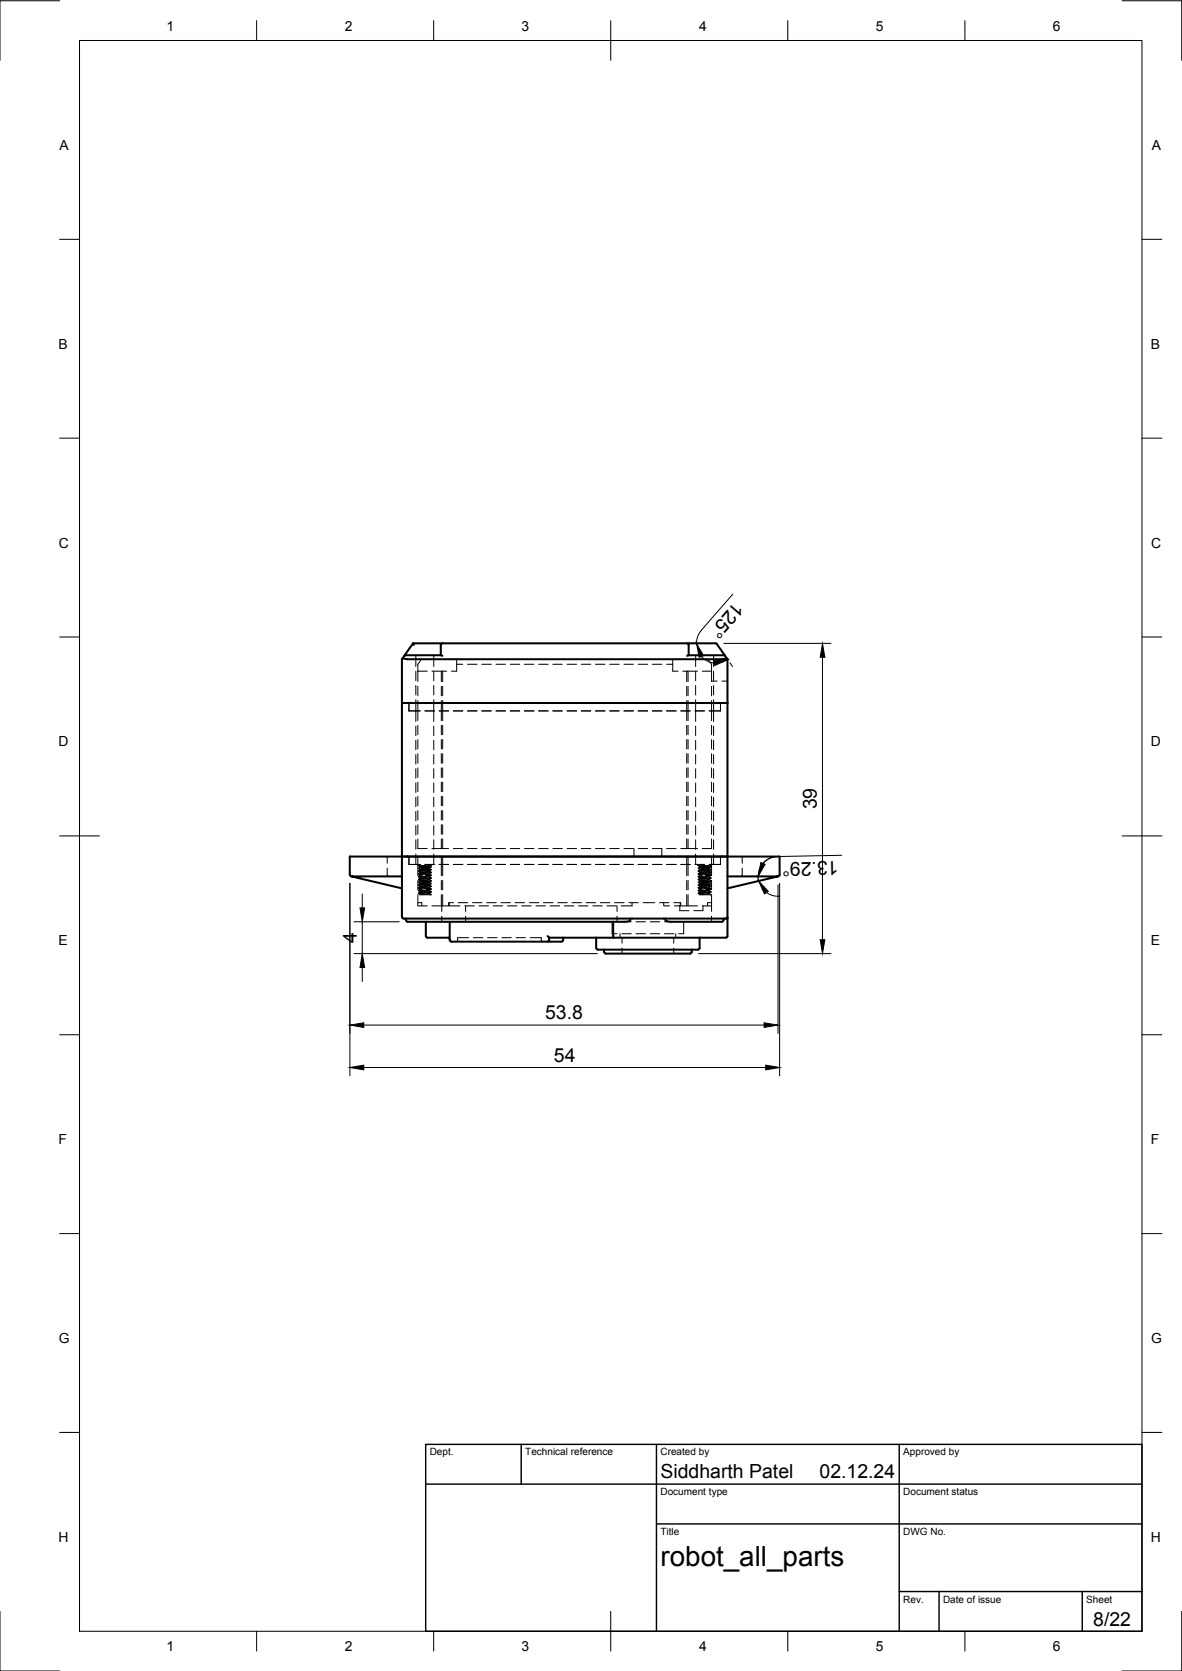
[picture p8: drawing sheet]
<svg xmlns="http://www.w3.org/2000/svg" width="297mm" height="420mm" viewBox="0 0 297 420" stroke-linecap="round" stroke-linejoin="round" font-family="sans-serif">
<!-- layer: Hidden -->
<g fill="none" stroke="#000" stroke-width=".25">
<path d="M102.8 176.8v2h2.8M104.5 164.8v2.8M104.5 168.8v2.4M104.5 172.4v2.3M104.5 175.9v5.5M105 168.8h2.4M105 172.6v2.3M105 176.1v5.1M105.9 165.8l-.9 1.2v4.4M106.8 178.8h2.4M108.5 168.8h3.7M109 164.8v2.8"/>
<path d="M109 168.8v2.4M109 172.4v2.3M109 175.9v5.5M110.4 178.8h2.3M110.9 168.8v2.6M110.9 172.6v2.3M110.9 176.1v5.1M111.3 168.8v2.6M111.3 172.6v2.3M111.3 176.1v5.1M113.9 178.8h2.4M114.8 165.8v3h-1.4"/>
<path d="M114.8 167h1.5M117.5 178.8h2.4M117.5 167h2.4M121.1 178.8h2.4M121.1 167h2.4M124.7 178.8h2.3M124.7 167h2.3M128.2 178.8h2.4M128.2 167h2.4M131.8 178.8h2.4M131.8 167h2.4M135.4 178.8h2.4"/>
<path d="M135.4 167h2.4M138.9 178.8h2.4M138.9 167h2.4M142.5 178.8h2.4M142.5 167h2.4M146.1 178.8h2.4M146.1 167h2.4M149.6 178.8h2.4M149.6 167h2.4M153.2 178.8h2.4M153.2 167h2.4M156.8 178.8h2.4"/>
<path d="M156.8 167h2.4M160.4 178.8h2.4M160.4 167h2.4M163.9 178.8h2.4M163.9 167h2.4M167.5 178.8h2.4M167.5 167h1.6M169.1 165.8v3h1.3M171.1 178.8h2.4M171.6 168.8h1.3v2.6M172.6 168.8v2.6M172.6 172.6v2.3"/>
<path d="M172.6 176.1v5.1M172.9 168.8h2.4M172.9 172.6v2.3M172.9 176.1v5.1M174.7 178.8h2.3M174.8 164.8v2.8M174.8 168.8v2.4M174.8 172.4v2.3M174.8 175.9v5.5M176.5 168.8h2.3M177.9 165.8l.9 1.2v4.4M178.8 172.6v2.3"/>
<path d="M178.8 176.1v5.1M178.8 171.3h1.4M179.3 164.8v2.8M179.3 168.8v2.4M179.3 172.4v2.3M179.3 175.9v5.5M181.1 176.8v2h-2.9M181.4 171.3h1.4M104.5 182.6v2.4M104.5 186.2v2.3M104.5 189.7v2.4M104.5 193.3v2.4"/>
<path d="M104.5 196.9v2.4M105 182.4v2.3M105 185.9v2.4M105 189.5v2.4M105 193.1v2.4M105 196.7v2.4M109 182.6v2.4M109 186.2v2.3M109 189.7v2.4M109 193.3v2.4M109 196.9v2.4M110.9 182.4v2.3"/>
<path d="M110.9 185.9v2.4M110.9 189.5v2.4M110.9 193.1v2.4M110.9 196.7v2.4M111.3 182.4v2.3M111.3 185.9v2.4M111.3 189.5v2.4M111.3 193.1v2.4M111.3 196.7v2.4M172.6 182.4v2.3M172.6 185.9v2.4M172.6 189.5v2.4"/>
<path d="M172.6 193.1v2.4M172.6 196.7v2.4M172.9 182.4v2.3M172.9 185.9v2.4M172.9 189.5v2.4M172.9 193.1v2.4M172.9 196.7v2.4M174.8 182.6v2.4M174.8 186.2v2.3M174.8 189.7v2.4M174.8 193.3v2.4M174.8 196.9v2.4"/>
<path d="M178.8 182.4v2.3M178.8 185.9v2.4M178.8 189.5v2.4M178.8 193.1v2.4M178.8 196.7v2.4M179.3 182.6v2.4M179.3 186.2v2.3M179.3 189.7v2.4M179.3 193.3v2.4M179.3 196.9v2.4M97.3 218.3v1.7l.4 .4M97.3 215.4v1.7"/>
<path d="M102.8 215.4v2h2.8h-2.8zM104.5 200.4v2.4M104.5 204v2.4M104.5 207.6v2.4M104.5 211.2v2.4M104.5 214.7v2.7M104.8 217.4l.4 .2M105 210.9v2.5h2.4M105 200.2v2.4M105 203.8v2.4M105 207.4v2.4M105 215.4v4.8"/>
<path d="M105.2 217.6l.4 .3M105.2 218.3l.4 .3M105.2 219l.4 .3M105.2 219.7l.3 .5M105.2 217.6l2.6 .2M105.2 217.6h.5l-.5 .1h.2l1.8 .2M105.2 217.6h.1M105.5 218.4l2.3 .2M105.5 217.9l.1 .2-.4 .2M105.5 218.6l.1 .2-.4 .2M105.5 219.3l.1 .2-.4 .2M105.7 218.1l2.2 .4"/>
<path d="M105.7 217.6l.3 .2h1.7M106 217.8l-.5 .1 .9 .1M106.1 218.4l2.2 .3M106.2 219.2l2.2 .2-.2 .1M106.2 217.6l1.9 .1-.4 .1M106.2 219.2l-.7 .1 1.7 .2M106.2 218.7l1.8 .2-.6 .2M106.4 219.5l-1.2 .2 1 .1M106.5 219.6l1.5 .2-.9 .2M106.7 218.6l-1.2 .2 1.2 .1M106.7 219.2l1.7 .1-.8 .2M106.8 217.4h2.4"/>
<path d="M106.8 219.9l1.6 .2-.9 .1M107 219.6l-1.8 .2 .4 .1M107.1 218.8l-1.9 .2 .4 .1M107.4 219.9l1 .1-1.5 .2M107.6 219.7l-2.1 .3 .3 .1M107.6 218.1l.4 .1-2 .3M107.7 218.8l-2.4 .2M107.7 217.8l-1.2 .1M107.8 218l-2.4 .2M107.9 219.1l-2.2 .3M108 218.4l.4 .3M108 219.1l.4 .3"/>
<path d="M108 219.8l.4 .2-.4 .4M108.4 218l-.4 .4M108.4 218.7l-.4 .4M108.4 219.4l-.4 .4M108.5 213.4h2.4M108.7 217.4l-.7 .3 .4 .2-.1 .2-2.3 .1M109 200.4v2.4M109 204v2.4M109 207.6v2.4M109 211.2v2.4M109 214.7v2.7M110.4 217.4h2.3"/>
<path d="M110.9 210.9v2.5h1.8M110.9 200.2v2.4M110.9 203.8v2.4M110.9 207.4v2.4M110.9 215.4v4.8M111.3 200.2v2.4M111.3 203.8v2.4M111.3 207.4v2.4M111.3 210.9v2.5M111.3 215.4v4.8M113.9 217.4h2.4M113.9 213.4h2.4"/>
<path d="M117.5 217.4h2.4M117.5 213.4h2.4M121.1 217.4h2.4M121.1 213.4h2.4M124.7 217.4h2.3M124.7 213.4h2.3M128.2 217.4h2.4M128.2 213.4h2.4M131.8 217.4h2.4M131.8 213.4h2.4M135.4 217.4h2.4M135.4 213.4h2.4"/>
<path d="M138.9 217.4h2.4M138.9 213.4h2.4M142.5 217.4h2.4M142.5 213.4h2.4M146.1 217.4h2.4M146.1 213.4h2.4M149.6 217.4h2.4M149.6 213.4h2.4M153.2 217.4h2.4M153.2 213.4h2.4M156.8 217.4h2.4M156.8 213.4h2.4"/>
<path d="M159.3 213.4v2M160.4 217.4h2.4M160.4 213.4h2.4M163.9 217.4h2.4M163.9 213.4h2.4v2M167.5 217.4h2.4M167.5 213.4h2.4M171.1 217.4h2.4M171.1 213.4h1.8M172.6 200.2v2.4M172.6 203.8v2.4M172.6 207.4v2.4"/>
<path d="M172.6 210.9v2.5M172.6 215.4v4.8M172.9 213.4h2.4M172.9 200.2v2.4M172.9 203.8v2.4M172.9 207.4v2.4M172.9 210.9v2.5M172.9 215.4v4.8M174.7 217.4h2.3M174.8 200.4v2.4M174.8 204v2.4M174.8 207.6v2.4"/>
<path d="M174.8 211.2v2.4M174.8 214.7v2.7M175.1 217.4l.4 .2M175.5 217.6l2.6 .2M175.5 217.6h.6l-.6 .1h.2l1.8 .2M175.5 217.6h.1M175.5 217.6l.4 .3M175.5 218.3l.4 .3M175.5 219l.4 .3M175.5 219.7l.4 .5M175.8 218.4l2.3 .2M175.9 217.9l-.4 .4"/>
<path d="M175.9 218.6l-.4 .4M175.9 219.3l-.4 .4M176 218.1l2.2 .4M176.1 217.6l.2 .2h1.7M176.3 217.8l-.4 .1 .8 .1M176.4 218.4l2.2 .3M176.4 219.2l2.3 .2-.2 .1M176.5 217.6l1.9 .1-.4 .1M176.5 219.2l-.6 .1 1.6 .2M176.6 218.7l1.7 .2-.6 .2M176.7 219.5l-1.2 .2 1.1 .1M176.8 219.6l1.5 .2-.9 .2"/>
<path d="M177 218.6l-1.1 .2 1.1 .1M177.1 219.2l1.6 .1-.8 .2M177.1 219.9l1.6 .2-.8 .1M177.4 219.6l-1.9 .2 .4 .1M177.4 218.8l-1.9 .2 .4 .1M177.7 219.9l1 .1-1.5 .2M177.9 219.7l-2 .3 .2 .1M177.9 218.1l.4 .1-2 .3M178 218.8l-2.4 .2M178 217.8l-1.2 .1M178.1 218l-2.4 .2M178.2 219.1l-2.2 .3"/>
<path d="M178.2 217.4h2.9v-2v2zM178.3 218.4l.4 .3M178.3 219.1l.4 .3M178.3 219.8l.4 .2-.4 .4M178.3 218.2v.2M178.3 218.9v.2M178.3 219.6v.2M178.6 218l-.3 .2M178.6 218.7l-.3 .2M178.6 219.4l-.3 .2M178.8 210.9v2.5h-2.3M178.8 200.2v2.4"/>
<path d="M178.8 203.8v2.4M178.8 207.4v2.4M178.8 215.4v4.8M179 217.4l-.6 .3 .3 .3-2.4 .2M179.3 200.4v2.4M179.3 204v2.4M179.3 207.6v2.4M179.3 211.2v2.4M179.3 214.7v2.7M186.5 218.3v1.7l-.4 .4M186.5 215.4v1.7M105 227h1v.8"/>
<path d="M105 225v2.8h2.4M105 221.4v2.4M105.2 220.5l.3 .2v.2M105.2 221.2l.3 .2v.2M105.2 221.1l2.4 .2M105.3 224.5l-.1 .1 2.2 .2M105.3 221.9l2.4 .2M105.6 220.2l-.4 .3M105.6 220.9l-.4 .3M105.6 221.6l-.4 .2 .4 .3-.4 .5 .4 .2-.1 .2M105.6 220.7l2.3 .3 .5 .4-.4 .4M105.7 221.1l-.5 .1 1.8 .2"/>
<path d="M105.7 223.6l-.2 .1 2.2 .2M105.7 220.3l-.5 .1 1.7 .2M105.8 224.3l2.2 .2-.2 .1M105.9 221.9l2.4 .2M105.9 224.6l-.7 .1 1.6 .2M105.9 220.1l-.4 .1 2 .2M105.9 221.7l2.1 .2-.3 .1M105.9 223.8l-.7 .1 1.5 .1M106 222.7l2.3 .2M106 222.7l-.5 .1 1.9 .2M106.4 220.3l-1.2 .2 1.1 .1M106.4 222.2l1.6 .2-.8 .2"/>
<path d="M106.5 222.1l-1 .2 1.4 .2M106.6 222.7l1.8 .1-.6 .1M106.6 223.8l-1.4 .2 .9 .1M106.6 223l-1.4 .2 .8 .1M106.6 223.4l1.8 .2-.7 .1M106.7 224.7l-1.2 .2 .3 .1M106.7 223.1l1.3 .2-1.1 .2M106.8 221.2l-1.3 .2 1.1 .2M107 220.2l1 .1-1.4 .2M107.1 224.2l-1.6 .2 .8 .1M107.2 223.7l.8 .2-1.6 .1M107.2 223.4l1.2 .1-1.3 .2"/>
<path d="M107.2 223.1l-2 .2 .2 .1M107.3 222.3l-2.1 .2h.2M107.3 224.2l1.1 .1-1.3 .2M107.3 220.6l-1.8 .3 .6 .1M107.3 221.1l.7 .1-1.7 .2M107.4 223.2l-1.9 .3 .5 .1M107.5 220.7l.9 .1-1.5 .2M107.5 224.6l.5 .1-1.9 .3M107.8 221.7l.2 .1-2.2 .2M107.9 222.7l-2.4 .3M107.9 224.2h.5l-1.9 .2M107.9 222.3l-2.4 .2"/>
<path d="M108 221.5l-2.4 .2M108 224.9l.2 .1M108 221.7l.4 .4-.4 .3 .4 .4-.4 .3 .4 .4-.4 .3 .4 .4-.4 .5 .4 .3h-2.9l-.3-.4 .4-.3-.4-.4 .3-.4-.3-.3 .4-.3M108 220.3l.4 .4-.4 .4M108.1 220.7h.3l-2.1 .2M108.2 221.5h.2l-2.2 .2M108.5 227.8h4.3M110.9 221.4v2.4M110.9 225v2.8M111 227.8v1.4M111 230.4v1.4M111.3 221.4v2.4"/>
<path d="M111.3 225v2.8M112.9 227v.8h2.7M114 227h-1.2l.1 .8M115.2 227h2.3M116.8 227.8h2.4M117 227.8v1.4M117 230.4v1.4M117.8 235.8h-2.8v.8l-.4 .2M118.7 227h2.4M119 235.8h2.3M120.4 227.8h2.4M122.3 227h2.4"/>
<path d="M122.5 235.8h2.4M124 227.8h2.3M125.9 227h2.4M126.1 235.8h2.4M127.5 227.8h2.4M129.5 227h2.3M129.7 235.8h2.4M131.1 227.8h2.4M133 227h2.4M133.2 235.8h2.8v.7l.4 .3M134.7 227.8h2.4M136.6 227h2.4"/>
<path d="M138.2 227.8h2.4M140.2 227h2.4M141.8 227.8h2.4M143.7 227h2.4M145.4 227.8h2.4M147.3 227h2.4M149 227.8h2.3M150.9 227h2.4M152.5 227.8h2.4M153.8 231.8v3h1.3M154.5 227h2.3M155.1 227.8v1.4"/>
<path d="M155.1 230.4v1.4M155.8 234.8v1M156.3 234.8h2.3M156.3 235.8v1.4M156.3 238.4v1.4M156.9 231.8h1.7M158 227h2.4M158.8 227v.8h-2.7M159.8 234.8h2.4M159.8 231.8h2.4M161.6 227h2.9M163.4 234.8h2.4"/>
<path d="M163.4 231.8h2.4M165.8 227h2.3M166.8 227v.8h1.5M167 234.8h2.4M167 231.8h1.7M169.3 227h1.8l-.2 .8M169.3 235.8v1.4M169.3 238.4v1.4M169.8 234.8v1M170.8 227.8v1.2h2.3M170.9 227v.8h-1.4M171.1 227.8h4.2"/>
<path d="M171.8 231.8v3h-1.2M172.6 221.4v2.4M172.6 225v2.8M172.9 221.4v2.4M172.9 225v2.8M175.5 220.5l.4 .2v.2M175.5 221.2l.4 .2v.2M175.5 221.1l2.4 .2M175.6 224.5l2.1 .3M175.6 221.9l2.4 .2M175.9 222.9l-.4 .3 .4 .3-.4 .4 .4 .4-.4 .4 .4 .3h2.8l-.4-.3M175.9 220.2l-.4 .3"/>
<path d="M175.9 220.9l-.4 .3M175.9 221.6l-.4 .2 .4 .3-.4 .4 .4 .5M175.9 220.7l2.2 .3 .2 .2M176 221.1l-.5 .1 1.8 .2M176 223.6l-.1 .1 2.1 .2M176.1 220.3l-.6 .1 1.7 .2M176.1 224.3l2.2 .2-.2 .1M176.2 221.9l2.4 .2M176.2 224.6l-.7 .1 1.6 .2M176.2 220.1l-.3 .1 1.9 .2M176.2 221.7l2.1 .2-.3 .1M176.3 223.8l-.8 .1 1.5 .1"/>
<path d="M176.3 222.7l2.3 .2M176.3 222.7l-.4 .1 1.8 .2M176.5 227.8h2.3M176.7 227.8v1.2h-2.4M176.7 220.3l-1.2 .2 1.1 .1M176.7 222.2l1.6 .2-.8 .2M176.8 222.1l-.9 .2 1.3 .2M176.9 222.7l1.8 .1-.6 .1M176.9 223.8l-1.4 .2 .9 .1M176.9 223l-1.4 .2 .9 .1M176.9 223.4l1.8 .2-.6 .1M177 224.7l-1.1 .2 .2 .1"/>
<path d="M177 223.1l1.3 .2-1.1 .2M177.1 221.2l-1.2 .2 1 .2M177.3 220.2l1 .1-1.4 .2M177.4 224.2l-1.5 .1 .7 .2M177.5 223.7l.8 .2-1.5 .1M177.5 223.1l-2 .2 .2 .1M177.5 223.4l1.2 .1-1.3 .2M177.6 222.3l-2.1 .2h.2M177.6 224.2l1.1 .1-1.3 .2M177.6 220.6l-1.7 .3 .5 .1M177.6 221.1l.7 .1-1.7 .2M177.7 223.2l-1.8 .3 .4 .1"/>
<path d="M177.8 220.7l.9 .1-1.5 .2M177.8 224.6l.5 .1-1.9 .3M178.1 221.7h.2l-2.2 .3M178.2 222.3l-2.4 .2M178.2 222.7l-2.3 .3M178.2 224.2h.5l-1.9 .2M178.3 221.5l-2.4 .2M178.3 220.5l.4 .2-.4 .4M178.3 221.2l.4 .2-.4 .4M178.3 221.9l.4 .2-.4 .4M178.3 222.6l.4 .2-.4 .4M178.3 223.3l.4 .2-.4 .4"/>
<path d="M178.3 224l.4 .2-.4 .4M178.3 224.9l.2 .1M178.3 220.3v.2M178.3 221.7v.2M178.3 222.4v.2M178.3 223.1v.2M178.3 223.8v.2M178.3 224.5v.2M178.4 220.7h.3l-2.1 .2M178.5 221.5h.2l-2.2 .2M178.8 227h-1v.8M178.8 221.4v2.4"/>
<path d="M178.8 225v4.2M178.8 230.4v1.4"/>
</g>
<!-- layer: Visible -->
<g fill="none" stroke="#000" stroke-width=".51">
<path d="M101 176.8h81.8M101 165.8v64.8a1.03 1.03 0 0 0 1.4 .4h80M101 165.7h81.8M101 165.7v.1M103.8 161.8h76l.3 .1 2.7 3.8M103.8 161.8l-2.8 3.9M103.8 161.8l.2 .4M110.8 164.8h-8.9l-.3 .1M110.9 164.8l.3 .1M111.2 161.8l-.4 .3v2.7M172.7 161.8l.4 .3v2.7M173 164.8l-.3 .1"/>
<path d="M173 164.8h8.9M181.9 164.8l.3 .1M182.8 165.7v.1M182.8 165.8v49.6M87.9 220l.4 .3M182.8 215.4h-94.9v4.6M182.8 215.4v15.6M182.8 215.4h13.1v4.6l-.4 .3M101 220.4h-12.7l12.7 3M102 231l.1 .6 .3 .2h54.5l1.3-.3 .2-.5M107 231.8v3.6l.4 .4M107.4 235.8h5.2"/>
<path d="M112.6 235.8l.4 .4M113 231.8v4.6l.4 .3M113.4 236.8h27.7M137.6 235.4l.4 .4M138 235.8v.8l-.4 .1M141.5 235.8v.8l-.4 .1M149.8 235.8v2.6l.4 .4M150.2 238.8h25.2M151.8 238.8v.6M151.8 239.4l.4 .4M152.2 239.8h21.2M154.1 231.8l.1 4"/>
<path d="M167.3 231l.1 .5 1.3 .3h12.7l.4-.2v-.6M173.8 238.8v.8l-.4 .2M175.8 235.8v2.6l-.4 .4M182.4 231h.4M182.8 230.6l-.4 .3M182.8 231v4.4a1.1 1.1 0 0 1-1.4 .4h-43.4M182.8 220.4h12.7l-12.7 3"/>
</g>
<!-- layer: BORDER -->
<g fill="none" stroke="#000" stroke-width=".25">
<path d="M15 .2h-15v15M20 10.2h267v400h-267zM64.5 5.2v5M109 5.2v5M153.5 5.2v10M198 5.2v5M242.5 5.2v5M282 .2h15v15M15 60.2h5M287 60.2h5M15 110.2h5M287 110.2h5"/>
<path d="M15 160.2h5M287 160.2h5M15 210.2h10M282 210.2h10M15 260.2h5M287 260.2h5M15 310.2h5M287 310.2h5M15 360.2h5M287 360.2h5M0 405.2v15h15M64.5 410.2v5"/>
<path d="M109 410.2v5M153.5 405.2v10M198 410.2v5M242.5 410.2v5M297 405.2v15h-15"/>
</g>
<!-- layer: TITLEBLOCK -->
<path d="M107 363.2h180v47h-180zM107 373.2h180M131 363.2v10M165 363.2v47M226 363.2v47M165 383.2h122M226 400.2h61M236 400.2v10M272 400.2v10" fill="none" stroke="#000" stroke-width=".36"/>
<!-- layer: FD_Dimensions -->
<g fill="none" stroke="#000" stroke-width=".25">
<path d="M184.1 149.4l-8.2 9.6-.7 1.6-.2 1.2M172.9 161.8h2.1M176.3 165l1.4 1.2 1.8 .5M181.9 161.8h26.9M183.5 166.7l.6 .9M206.7 165.3v71M194.8 215.4l-1.7 .6-1.4 1.1M195.4 215.4a5 5 0 0 0-4.7 6.1M211.5 215.1l-16.1 .3M87.9 222.1v48.4M88.9 239.8h61.2M88.9 231.8h11.4"/>
<path d="M91 224.8v3.5M91 231.8v8M175.5 239.8h33.3M188.4 220.4h2.4M192.6 224.4l1.6 .8 1.8 .1M195.5 222.5v37.3M195.9 222.1v48.4M91 243.3v3.5M91.4 257.7h100.6M91.4 268.4h101"/>
</g>
<path d="M175 161.8l1.8 3-1.1 .5zM179.3 166.2l3.6-.3-3.3 1.4zM206.7 161.8l.6 3.5h-1.2zM191.2 216.9l1.1 .4-1.8 3.1zM90.5 228.3h1.1l-.6 3.5zM190.6 221.5l2.5 2.6-1 .7zM206.1 236.3h1.2l-.6 3.5zM91 239.8l.6 3.5h-1.1zM87.9 257.7l3.5-.5v1.1zM192 257.2l3.5 .5-3.5 .6zM87.9 268.4l3.5-.6v1.2zM192.4 267.8l3.5 .6-3.5 .6z" fill="#000" stroke="#000" stroke-width=".25"/>
<text font-size="7" x="166" y="393.7">robot_all_parts</text>
<g font-size="4.9">
<text x="184.7" y="151" transform="rotate(131 184.7 151)">125°</text>
<text x="205.2" y="203.5" transform="rotate(-90 205.2 203.5)">39</text>
<text x="210.7" y="216.5" transform="rotate(179 210.7 216.5)">13.29°</text>
<text x="89.6" y="237" transform="rotate(-90 89.6 237)">4</text>
<text x="137" y="256.3">53.8</text>
<text x="139.2" y="267">54</text>
<text x="166" y="371.7">Siddharth Patel</text>
<text x="206" y="371.7">02.12.24</text>
<text x="274.7" y="408.8">8/22</text>
</g>
<g font-size="3.5">
<text x="41.9" y="7.7">1</text>
<text x="86.6" y="7.7">2</text>
<text x="131.1" y="7.7">3</text>
<text x="175.7" y="7.7">4</text>
<text x="220.1" y="7.7">5</text>
<text x="264.6" y="7.7">6</text>
<text x="15" y="37.7">A</text>
<text x="289.5" y="37.7">A</text>
<text x="14.7" y="87.7">B</text>
<text x="289.2" y="87.7">B</text>
<text x="14.8" y="137.7">C</text>
<text x="289.3" y="137.7">C</text>
<text x="14.7" y="187.7">D</text>
<text x="289.2" y="187.7">D</text>
<text x="14.7" y="237.7">E</text>
<text x="289.2" y="237.7">E</text>
<text x="14.7" y="287.7">F</text>
<text x="289.2" y="287.7">F</text>
<text x="14.8" y="337.7">G</text>
<text x="289.3" y="337.7">G</text>
<text x="14.7" y="387.7">H</text>
<text x="289.2" y="387.7">H</text>
<text x="41.9" y="415.2">1</text>
<text x="86.6" y="415.2">2</text>
<text x="131.1" y="415.2">3</text>
<text x="175.7" y="415.2">4</text>
<text x="220.1" y="415.2">5</text>
<text x="264.6" y="415.2">6</text>
</g>
<g font-size="2.5">
<text x="108" y="366">Dept.</text>
<text x="132" y="366">Technical reference</text>
<text x="166" y="366">Created by</text>
<text x="227" y="366">Approved by</text>
<text x="166" y="376">Document type</text>
<text x="227" y="376">Document status</text>
<text x="166" y="386">Title</text>
<text x="227" y="386">DWG No.</text>
<text x="227" y="403">Rev.</text>
<text x="237" y="403">Date of issue</text>
<text x="273" y="403">Sheet</text>
</g>
</svg>
